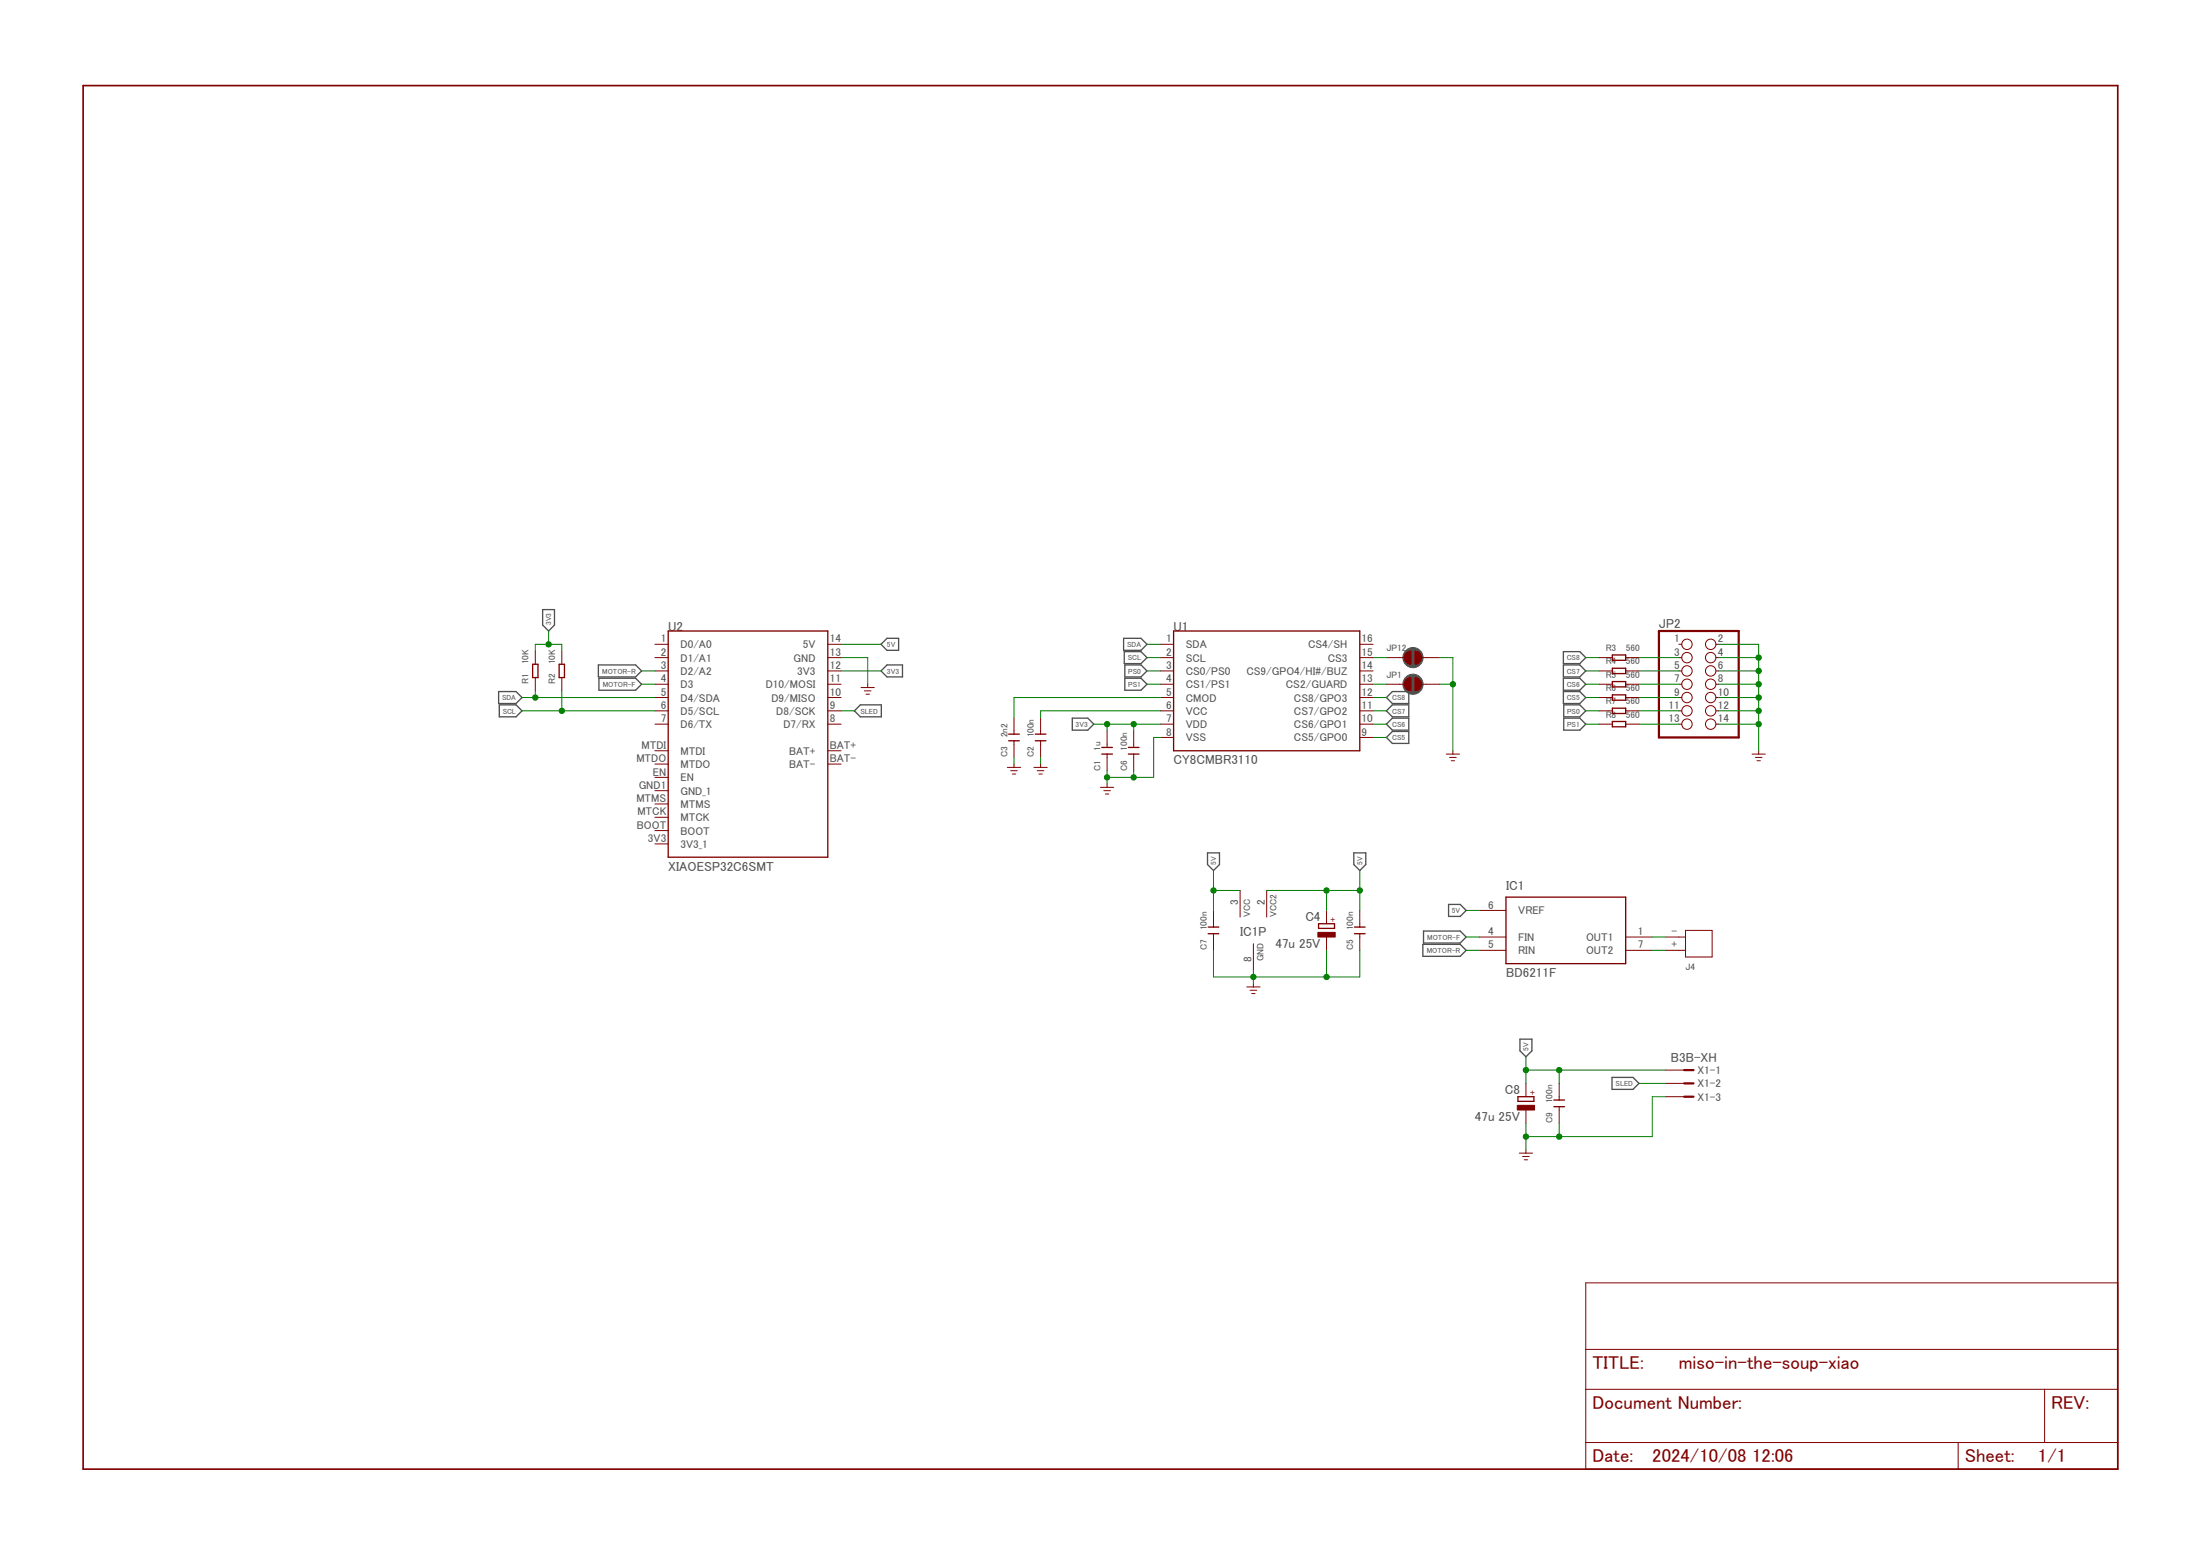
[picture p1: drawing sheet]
<svg xmlns="http://www.w3.org/2000/svg" width="420mm" height="297mm" viewBox="0 0 420 297" stroke-linecap="round" stroke-linejoin="round" font-family="sans-serif">
<g fill="#505050" stroke="#505050" stroke-width=".19">
<circle cx="269.9" cy="125.5" r="1.93"/>
<circle cx="269.9" cy="130.6" r="1.93"/>
</g>
<g fill="none" stroke="#505050" stroke-width=".25">
<path d="M103.6 116.4h2.3v2.9l-1.1 1.2-1.2-1.2zM95.2 132h3.4l1.1 1.2-1.1 1.1h-3.4zM95.4 134.6h3.2l1.1 1.1-1.1 1.1h-3.2zM114.3 126.9h7.1l1.1 1.2-1.1 1.1h-7.1zM114.4 129.5h7l1.1 1.1-1.1 1.2h-7zM164.3 134.6h4v2.2h-4l-1.1-1.1zM168.3 123l1.1-1.1h2.2v2.2h-2.2zM169.4 126.9h3v2.3h-3l-1.1-1.1zM204.8 137.1h3l1.1 1.1-1.1 1.2h-3zM214.6 121.9h3.3l1.2 1.1-1.2 1.1h-3.3zM214.7 124.4h3.2l1.2 1.1-1.2 1.2h-3.2zM214.8 126.9h3.1l1.2 1.2-1.2 1.1h-3.1z"/>
<path d="M214.8 129.5h3.1l1.2 1.1-1.2 1.2h-3.1zM265.9 137.1h3.1v2.3h-3.1l-1.1-1.2zM265.9 132h3.1v2.3h-3.1l-1.1-1.1zM265.9 134.6h3.1v2.2h-3.1l-1.1-1.1zM265.9 139.6h3.1v2.3h-3.1l-1.1-1.1zM298.6 126.9h3.1l1.2 1.2-1.2 1.1h-3.1zM298.6 132h3.1l1.2 1.2-1.2 1.1h-3.1zM298.6 124.4h3.1l1.2 1.1-1.2 1.2h-3.1zM298.6 129.5h3.1l1.2 1.1-1.2 1.2h-3.1zM298.6 137.1h3.1l1.2 1.1-1.2 1.2h-3.1zM298.6 134.6h3.1l1.2 1.1-1.2 1.1h-3.1zM230.6 162.8h2.3v2.2l-1.1 1.2-1.2-1.2z"/>
<path d="M258.6 162.8h2.2v2.2l-1.1 1.2-1.1-1.2zM271.9 177.7h7l1.1 1.2-1.1 1.1h-7zM276.6 172.7h2.3l1.1 1.1-1.1 1.1h-2.3zM271.7 180.3h7.2l1.1 1.1-1.1 1.2h-7.2zM290.3 198.4h2.3v2.2l-1.2 1.1-1.1-1.1zM307.9 205.7h4l1.1 1.1-1.1 1.2h-4z"/>
</g>
<path d="M15.9 16.3h388.6v264.2h-388.6z" fill="none" stroke="#800000" stroke-width=".32"/>
<g fill="none" stroke="#800000" stroke-width=".19">
<path d="M102.2 124.3v2.5M102.2 129.3v2.6M107.3 124.3v2.5M107.3 129.3v2.6M125.1 125.5h2.5M125.1 128.1h2.5M125.1 123h2.5M125.1 130.6h2.5M125.1 133.2h2.5M125.1 135.7h2.5M125.1 138.2h2.5M158.1 125.5h2.5"/>
<path d="M158.1 128.1h2.5M158.1 123h2.5M158.1 130.6h2.5M158.1 133.2h2.5M158.1 135.7h2.5M158.1 138.2h2.5M164.4 131.3h2.6M165.1 131.9h1.2M165.4 132.5h.6M165.7 130.6v.7M193.7 137v3.1M198.7 137v3.1"/>
<path d="M211.4 139.5v3.2M216.5 139.5v3.2M221.6 125.5h2.5M221.6 128.1h2.5M221.6 123h2.5M221.6 130.6h2.5M221.6 133.2h2.5M221.6 135.7h2.5M221.6 138.2h2.5M259.7 125.5h2.5M259.7 128.1h2.5M259.7 123h2.5"/>
<path d="M259.7 130.6h2.5M259.7 133.2h2.5M259.7 135.7h2.5M259.7 138.2h2.5M264.8 125.5h3.4M264.8 130.6h3.4M271.5 125.5h3.4M271.5 130.6h3.4M305.4 125.5h2.5M305.4 128.1h2.5M305.4 130.6h2.5M305.4 133.2h2.5"/>
<path d="M305.4 135.7h2.5M305.4 138.2h2.5M310.5 125.5h2.5M310.5 128.1h2.5M310.5 130.6h2.5M310.5 133.2h2.5M310.5 135.7h2.5M310.5 138.2h2.5M320.6 125.5h.6M320.6 128.1h.6M320.6 123h.6M320.6 130.6h.6"/>
<path d="M320.6 133.2h.6M320.6 135.7h.6M320.6 138.2h.6M327.7 125.5h.6M327.7 128.1h.6M327.7 123h.6M327.7 130.6h.6M327.7 133.2h.6M327.7 135.7h.6M327.7 138.2h.6M125.1 143.3h2.5M125.1 145.9h2.5"/>
<path d="M125.1 148.4h2.5M125.1 150.9h2.5M125.1 153.5h2.5M125.1 156h2.5M125.1 158.6h2.5M158.1 143.3h2.5M158.1 145.9h2.5M192.4 146.5h2.5M193 147.1h1.3M193.3 147.8h.7M193.7 141.4v3.2M193.7 145.9v.6"/>
<path d="M197.5 146.5h2.5M198.1 147.1h1.3M198.4 147.8h.7M198.7 141.4v3.2M198.7 145.9v.6M210.2 150.3h2.5M210.8 150.9h1.3M211.1 151.6h.7M211.4 144v3.1M211.4 149.7v.6M216.5 144v3.1M221.6 140.8h2.5"/>
<path d="M259.7 140.8h2.5M276.2 144h2.5M276.8 144.6h1.3M277.2 145.2h.6M277.5 143.3v.7M334.6 144h2.5M335.2 144.6h1.3M335.6 145.2h.6M335.9 143.3v.7M125.1 161.1h2.5M231.8 173.8v3.2M231.8 178.2v3.2"/>
<path d="M236.8 170v5.1M241.9 170v5.1M253.3 173.8v2.5M253.3 178.9v2.5M259.7 173.8v3.2M259.7 178.2v3.2M282.6 178.9h5M282.6 173.8h5M310.5 178.9h5.1M318.1 178.9h3.8M321.9 177.6h5.1v5.1h-5.1zM238.1 188.4h2.5"/>
<path d="M238.7 189h1.3M239.1 189.7h.6M239.4 180.1v5.1M239.4 187.8v.6M282.6 181.4h5M310.5 181.4h5.1M318.1 181.4h3.8M291.4 206.8v2.6M291.4 211.9v2.5M291.4 219.5v.6M297.8 206.8v3.2M297.8 211.3v3.1"/>
<path d="M318.1 204.3h5.1M318.1 206.8h5.1M318.1 209.4h5.1M290.2 220.1h2.5M290.8 220.8h1.3M291.1 221.4h.6M302.9 244.9h101.6v35.6h-101.6zM302.9 257.6h101.6M302.9 265.2h101.6M302.9 275.4h101.6M374 275.4v5.1M390.5 265.2v10.2"/>
<circle cx="322.2" cy="135.7" r=".99"/>
<circle cx="322.2" cy="128.1" r=".99"/>
<circle cx="322.2" cy="133.2" r=".99"/>
<circle cx="322.2" cy="138.2" r=".99"/>
<circle cx="322.2" cy="130.6" r=".99"/>
<circle cx="322.2" cy="123" r=".99"/>
<circle cx="322.2" cy="125.5" r=".99"/>
<circle cx="326.7" cy="123" r=".99"/>
<circle cx="326.7" cy="125.5" r=".99"/>
<circle cx="326.7" cy="133.2" r=".99"/>
<circle cx="326.7" cy="135.7" r=".99"/>
<circle cx="326.7" cy="128.1" r=".99"/>
<circle cx="326.7" cy="130.6" r=".99"/>
<circle cx="326.7" cy="138.2" r=".99"/>
</g>
<g fill="none" stroke="#800000" stroke-width=".25">
<path d="M101.7 126.8h1v2.5h-1zM106.8 126.8h1v2.5h-1zM127.6 120.5h30.5v43.1h-30.5zM224.1 120.5h35.6v22.8h-35.6zM307.9 125h2.6v1h-2.6zM307.9 127.6h2.6v1h-2.6zM307.9 130.1h2.6v1h-2.6zM307.9 132.7h2.6v1h-2.6zM307.9 135.2h2.6v1h-2.6zM307.9 137.7h2.6v1h-2.6zM192.6 141.4h2.1M192.6 140.1h2.1"/>
<path d="M197.7 141.4h2M197.7 140.1h2M210.4 144h2M210.4 142.7h2M215.5 144h2M215.5 142.7h2M230.7 178.2h2.1M230.7 177h2.1M251.8 176.3h3.1v.9h-3.1zM258.7 178.2h2M258.7 177h2M287.6 171.3h22.9v12.7h-22.9z"/>
<path d="M289.9 209.4h3v.8h-3zM296.8 211.3h2M296.8 210h2"/>
</g>
<g fill="#800000" stroke="#800000" stroke-width=".19">
<path d="M270.2 124.3a1.27 1.27 0 0 1 1.3 1.2 1.27 1.27 0 0 1-1.3 1.3z" fill-rule="evenodd"/>
<path d="M268.5 124.7l.5-.3 .5-.1v2.5a1.27 1.27 0 0 1-1.2-.7 1.27 1.27 0 0 1 .2-1.4z" fill-rule="evenodd"/>
<path d="M270.2 129.3a1.27 1.27 0 0 1 1.3 1.3 1.27 1.27 0 0 1-1.3 1.3z" fill-rule="evenodd"/>
<path d="M268.5 129.8l.5-.4 .5-.1v2.6a1.27 1.27 0 0 1-1.2-.8 1.27 1.27 0 0 1 .2-1.3z" fill-rule="evenodd"/>
</g>
<path d="M316.8 120.5h15.3v20.3h-15.3zM321.6 204.3h1.8M321.6 206.8h1.8M321.6 209.4h1.8" fill="none" stroke="#800000" stroke-width=".42"/>
<g fill="#800000" stroke="#800000" stroke-width=".19">
<path d="M251.7 178h3.3v.9h-3.3z"/>
<path d="M289.8 211h3.3v.9h-3.3z"/>
</g>
<g fill="none" stroke="#008000" stroke-width=".19">
<path d="M99.7 133.2h25.4M99.7 135.7h25.4M102.2 124.3v-1.3h5.1v1.3M102.2 131.9v1.3M104.8 120.5v2.5M107.3 131.9v3.8M122.5 130.6h2.6M122.5 128.1h2.6M160.6 125.5h5.1v5.1M160.6 123h7.7M160.6 128.1h7.7M160.6 135.7h2.6"/>
<path d="M208.9 138.2h12.7M211.4 138.2v1.3M216.5 138.2v1.3M219.1 125.5h2.5M219.1 130.6h2.5M219.1 123h2.5M219.1 128.1h2.5M221.6 135.7h-22.9v1.3M221.6 133.2h-27.9v3.8M262.2 125.5h2.6M262.2 130.6h2.6M262.2 133.2h2.6"/>
<path d="M262.2 135.7h2.6M262.2 138.2h2.6M274.9 125.5h2.6v17.8M274.9 130.6h2.6M302.9 125.5h2.5M302.9 130.6h2.5M302.9 128.1h2.5M302.9 133.2h2.5M302.9 135.7h2.5M302.9 138.2h2.5M313 125.5h7.6M313 130.6h7.6"/>
<path d="M313 128.1h7.6M313 133.2h7.6M313 135.7h7.6M313 138.2h7.6M328.3 125.5h7.6M328.3 130.6h7.6M328.3 123h7.6v20.3M328.3 128.1h7.6M328.3 133.2h7.6M328.3 135.7h7.6M328.3 138.2h7.6M193.7 144.6v1.3"/>
<path d="M198.7 144.6v1.3M211.4 147.1v2.6M216.5 147.1v1.3M221.6 140.8h-1.3v7.6h-8.9M262.2 140.8h2.6M231.8 166.2v7.6M231.8 170h5M241.9 170h17.8M253.3 170v3.8M259.7 166.2v7.6M280 173.8h2.6M280 178.9h2.6"/>
<path d="M315.6 178.9h2.5M231.8 181.4v5.1h27.9v-5.1M239.4 185.2v2.6M253.3 181.4v5.1M280 181.4h2.6M315.6 181.4h2.5M291.4 201.7v5.1M291.4 214.4v5.1M291.4 204.3h26.7M297.8 204.3v2.5M297.8 214.4v2.6M313 206.8h5.1"/>
<path d="M318.1 209.4h-2.5v7.6h-24.2"/>
</g>
<g fill="#008000" stroke="#008000" stroke-width=".19">
<circle cx="216.5" cy="148.4" r=".51"/>
<circle cx="211.4" cy="148.4" r=".51"/>
<circle cx="277.5" cy="130.6" r=".51"/>
<circle cx="335.9" cy="125.5" r=".51"/>
<circle cx="335.9" cy="128.1" r=".51"/>
<circle cx="335.9" cy="130.6" r=".51"/>
<circle cx="335.9" cy="133.2" r=".51"/>
<circle cx="335.9" cy="135.7" r=".51"/>
<circle cx="335.9" cy="138.2" r=".51"/>
<circle cx="239.4" cy="186.5" r=".51"/>
<circle cx="253.3" cy="186.5" r=".51"/>
<circle cx="291.4" cy="217" r=".51"/>
<circle cx="297.8" cy="217" r=".51"/>
<circle cx="216.5" cy="138.2" r=".51"/>
<circle cx="211.4" cy="138.2" r=".51"/>
<circle cx="104.8" cy="123" r=".51"/>
<circle cx="102.2" cy="133.2" r=".51"/>
<circle cx="107.3" cy="135.7" r=".51"/>
<circle cx="231.8" cy="170" r=".51"/>
<circle cx="253.3" cy="170" r=".51"/>
<circle cx="259.7" cy="170" r=".51"/>
<circle cx="297.8" cy="204.3" r=".51"/>
<circle cx="291.4" cy="204.3" r=".51"/>
</g>
<g font-size="3.6" fill="#800000">
<text x="304.1" y="261.4">TITLE:</text>
<text x="320.6" y="261.4">miso-in-the-soup-xiao</text>
<text x="304.1" y="269">Document Number:</text>
<text x="391.8" y="269">REV:</text>
<text x="304.1" y="279.2">Date:</text>
<text x="315.6" y="279.2">2024/10/08</text>
<text x="334.6" y="279.2">12:06</text>
<text x="375.2" y="279.2">Sheet:</text>
<text x="389.2" y="279.2">1/1</text>
</g>
<g font-size="2.5" fill="#505050">
<text x="316.8" y="119.8">JP2</text>
<text x="127.6" y="120.5">U2</text>
<text x="224.1" y="120.5">U1</text>
<text x="224.1" y="145.9">CY8CMBR3110</text>
<text x="127.6" y="166.2">XIAOESP32C6SMT</text>
<text x="287.6" y="170">IC1</text>
<text x="236.8" y="178.6">IC1P</text>
<text x="249.3" y="175.9">C4</text>
<text x="243.6" y="180.9">47u 25V</text>
<text x="287.6" y="186.5">BD6211F</text>
<text x="319.1" y="202.7">B3B-XH</text>
<text x="287.4" y="208.9">C8</text>
<text x="281.7" y="213.9">47u 25V</text>
</g>
<g font-size="2.1" fill="#505050">
<text x="126.2" y="125.2">2</text>
<text x="126.2" y="122.7">1</text>
<text x="130" y="123.8">D0/A0</text>
<text x="153.3" y="123.8">5V</text>
<text x="158.5" y="125.2">13</text>
<text x="158.5" y="122.7">14</text>
<text x="222.7" y="125.2">2</text>
<text x="222.7" y="122.7">1</text>
<text x="226.5" y="123.8">SDA</text>
<text x="249.8" y="123.8">CS4/SH</text>
<text x="260" y="122.7">16</text>
<text x="260" y="125.2">15</text>
<text x="319.8" y="122.7">1</text>
<text x="319.8" y="125.2">3</text>
<text x="328.1" y="122.7">2</text>
<text x="328.1" y="125.2">4</text>
<text x="126.2" y="127.7">3</text>
<text x="126.2" y="130.3">4</text>
<text x="130" y="126.3">D1/A1</text>
<text x="130" y="128.8">D2/A2</text>
<text x="130" y="131.4">D3</text>
<text x="146.2" y="131.4">D10/MOSI</text>
<text x="151.5" y="126.3">GND</text>
<text x="152.2" y="128.8">3V3</text>
<text x="158.5" y="127.7">12</text>
<text x="158.5" y="130.3">11</text>
<text x="222.7" y="127.7">3</text>
<text x="222.7" y="130.3">4</text>
<text x="226.5" y="126.3">SCL</text>
<text x="226.5" y="128.8">CS0/PS0</text>
<text x="226.5" y="131.4">CS1/PS1</text>
<text x="238" y="128.8">CS9/GPO4/HI#/BUZ</text>
<text x="245.6" y="131.4">CS2/GUARD</text>
<text x="253.6" y="126.3">CS3</text>
<text x="260" y="130.3">13</text>
<text x="260" y="127.7">14</text>
<text x="319.8" y="127.7">5</text>
<text x="319.8" y="130.3">7</text>
<text x="328.1" y="127.7">6</text>
<text x="328.1" y="130.3">8</text>
<text x="126.2" y="132.8">5</text>
<text x="126.2" y="135.3">6</text>
<text x="126.2" y="137.9">7</text>
<text x="130" y="133.9">D4/SDA</text>
<text x="130" y="136.5">D5/SCL</text>
<text x="147.3" y="133.9">D9/MISO</text>
<text x="148.2" y="136.5">D8/SCK</text>
<text x="158.5" y="132.8">10</text>
<text x="158.5" y="137.9">8</text>
<text x="158.5" y="135.3">9</text>
<text x="222.7" y="132.8">5</text>
<text x="222.7" y="135.3">6</text>
<text x="222.7" y="137.9">7</text>
<text x="226.5" y="133.9">CMOD</text>
<text x="226.5" y="136.5">VCC</text>
<text x="247.1" y="133.9">CS8/GPO3</text>
<text x="247.1" y="136.5">CS7/GPO2</text>
<text x="260" y="132.8">12</text>
<text x="260" y="135.3">11</text>
<text x="260" y="137.9">10</text>
<text x="318.7" y="135.3">11</text>
<text x="318.7" y="137.9">13</text>
<text x="319.8" y="132.8">9</text>
<text x="328.1" y="132.8">10</text>
<text x="328.1" y="135.3">12</text>
<text x="328.1" y="137.9">14</text>
<text x="122.5" y="143">MTDI</text>
<text x="130" y="139">D6/TX</text>
<text x="149.6" y="139">D7/RX</text>
<text x="158.5" y="143">BAT+</text>
<text x="222.7" y="140.4">8</text>
<text x="226.5" y="139">VDD</text>
<text x="226.5" y="141.5">VSS</text>
<text x="247.1" y="139">CS6/GPO1</text>
<text x="247.1" y="141.5">CS5/GPO0</text>
<text x="260" y="140.4">9</text>
<text x="121.5" y="145.5">MTDO</text>
<text x="124.7" y="148">EN</text>
<text x="130" y="144.1">MTDI</text>
<text x="130" y="146.6">MTDO</text>
<text x="130" y="149.2">EN</text>
<text x="150.7" y="144.1">BAT+</text>
<text x="150.7" y="146.6">BAT-</text>
<text x="158.5" y="145.5">BAT-</text>
<text x="121.5" y="153.1">MTMS</text>
<text x="121.7" y="155.7">MTCK</text>
<text x="122" y="150.6">GND1</text>
<text x="130" y="151.7">GND_1</text>
<text x="130" y="154.2">MTMS</text>
<text x="121.6" y="158.2">BOOT</text>
<text x="123.8" y="160.7">3V3</text>
<text x="130" y="156.8">MTCK</text>
<text x="130" y="159.3">BOOT</text>
<text x="130" y="161.9">3V3_1</text>
<text x="236.5" y="172.7" transform="rotate(-90 236.5 172.7)">3</text>
<text x="241.6" y="172.7" transform="rotate(-90 241.6 172.7)">2</text>
<text x="284.2" y="173.4">6</text>
<text x="284.2" y="178.5">4</text>
<text x="290" y="179.6">FIN</text>
<text x="290" y="174.6">VREF</text>
<text x="302.9" y="179.6">OUT1</text>
<text x="312.8" y="178.5">1</text>
<text x="319.2" y="178.5">-</text>
<text x="239" y="183.6" transform="rotate(-90 239 183.6)">8</text>
<text x="284.2" y="181.1">5</text>
<text x="290" y="182.2">RIN</text>
<text x="302.9" y="182.2">OUT2</text>
<text x="312.8" y="181.1">7</text>
<text x="319.2" y="181.1">+</text>
<text x="324.2" y="205">X1-1</text>
<text x="324.2" y="207.6">X1-2</text>
<text x="324.2" y="210.1">X1-3</text>
</g>
<g font-size="1.8" fill="#505050">
<text x="264.8" y="124.3">JP12</text>
<text x="306.7" y="124.3">R3</text>
<text x="310.5" y="124.3">560</text>
<text x="101" y="130.6" transform="rotate(-90 101 130.6)">R1</text>
<text x="101" y="126.8" transform="rotate(-90 101 126.8)">10K</text>
<text x="106" y="130.6" transform="rotate(-90 106 130.6)">R2</text>
<text x="106" y="126.8" transform="rotate(-90 106 126.8)">10K</text>
<text x="264.8" y="129.4">JP1</text>
<text x="306.7" y="126.8">R4</text>
<text x="306.7" y="129.4">R5</text>
<text x="306.7" y="131.9">R6</text>
<text x="310.5" y="126.8">560</text>
<text x="310.5" y="129.4">560</text>
<text x="310.5" y="131.9">560</text>
<text x="306.7" y="134.4">R7</text>
<text x="306.7" y="137">R8</text>
<text x="310.5" y="134.4">560</text>
<text x="310.5" y="137">560</text>
<text x="192.4" y="140.8" transform="rotate(-90 192.4 140.8)">2n2</text>
<text x="197.5" y="140.8" transform="rotate(-90 197.5 140.8)">100n</text>
<text x="210.2" y="143.3" transform="rotate(-90 210.2 143.3)">1u</text>
<text x="215.2" y="143.3" transform="rotate(-90 215.2 143.3)">100n</text>
<text x="192.4" y="144.6" transform="rotate(-90 192.4 144.6)">C3</text>
<text x="197.5" y="144.6" transform="rotate(-90 197.5 144.6)">C2</text>
<text x="210.2" y="147.1" transform="rotate(-90 210.2 147.1)">C1</text>
<text x="215.2" y="147.1" transform="rotate(-90 215.2 147.1)">C6</text>
<text x="230.5" y="177.6" transform="rotate(-90 230.5 177.6)">100n</text>
<text x="238.7" y="175.1" transform="rotate(-90 238.7 175.1)">VCC</text>
<text x="243.8" y="175.1" transform="rotate(-90 243.8 175.1)">VCC2</text>
<text x="258.4" y="177.6" transform="rotate(-90 258.4 177.6)">100n</text>
<text x="230.5" y="181.4" transform="rotate(-90 230.5 181.4)">C7</text>
<text x="241.3" y="183.4" transform="rotate(-90 241.3 183.4)">GND</text>
<text x="258.4" y="181.4" transform="rotate(-90 258.4 181.4)">C5</text>
<text x="321.9" y="185.2">J4</text>
<text x="296.5" y="214.4" transform="rotate(-90 296.5 214.4)">C9</text>
<text x="296.5" y="210.6" transform="rotate(-90 296.5 210.6)">100n</text>
</g>
<g font-size="1.8" fill="#800000">
<text x="255.2" y="175.9" transform="rotate(-90 255.2 175.9)">+</text>
<text x="293.3" y="208.9" transform="rotate(-90 293.3 208.9)">+</text>
</g>
<g font-size="1.4" fill="#505050">
<text x="105.3" y="119.3" transform="rotate(-90 105.3 119.3)">3V3</text>
<text x="169.4" y="123.5">5V</text>
<text x="215.3" y="123.5">SDA</text>
<text x="115" y="128.6">MOTOR-R</text>
<text x="115.1" y="131.1">MOTOR-F</text>
<text x="169.4" y="128.6">3V3</text>
<text x="215.4" y="126.1">SCL</text>
<text x="215.5" y="131.1">PS1</text>
<text x="215.5" y="128.6">PS0</text>
<text x="299.2" y="131.1">CS6</text>
<text x="299.2" y="128.6">CS7</text>
<text x="299.2" y="126.1">CS8</text>
<text x="95.9" y="133.7">SDA</text>
<text x="96" y="136.2">SCL</text>
<text x="164.3" y="136.2">SLED</text>
<text x="265.9" y="136.2">CS7</text>
<text x="265.9" y="133.7">CS8</text>
<text x="299.2" y="133.7">CS5</text>
<text x="299.3" y="136.2">PS0</text>
<text x="205.4" y="138.8">3V3</text>
<text x="265.9" y="141.3">CS5</text>
<text x="265.9" y="138.8">CS6</text>
<text x="299.3" y="138.8">PS1</text>
<text x="232.3" y="165" transform="rotate(-90 232.3 165)">5V</text>
<text x="260.2" y="165" transform="rotate(-90 260.2 165)">5V</text>
<text x="272.6" y="179.4">MOTOR-F</text>
<text x="277.3" y="174.3">5V</text>
<text x="272.5" y="181.9">MOTOR-R</text>
<text x="291.9" y="200.6" transform="rotate(-90 291.9 200.6)">5V</text>
<text x="308.6" y="207.3">SLED</text>
</g>
</svg>
